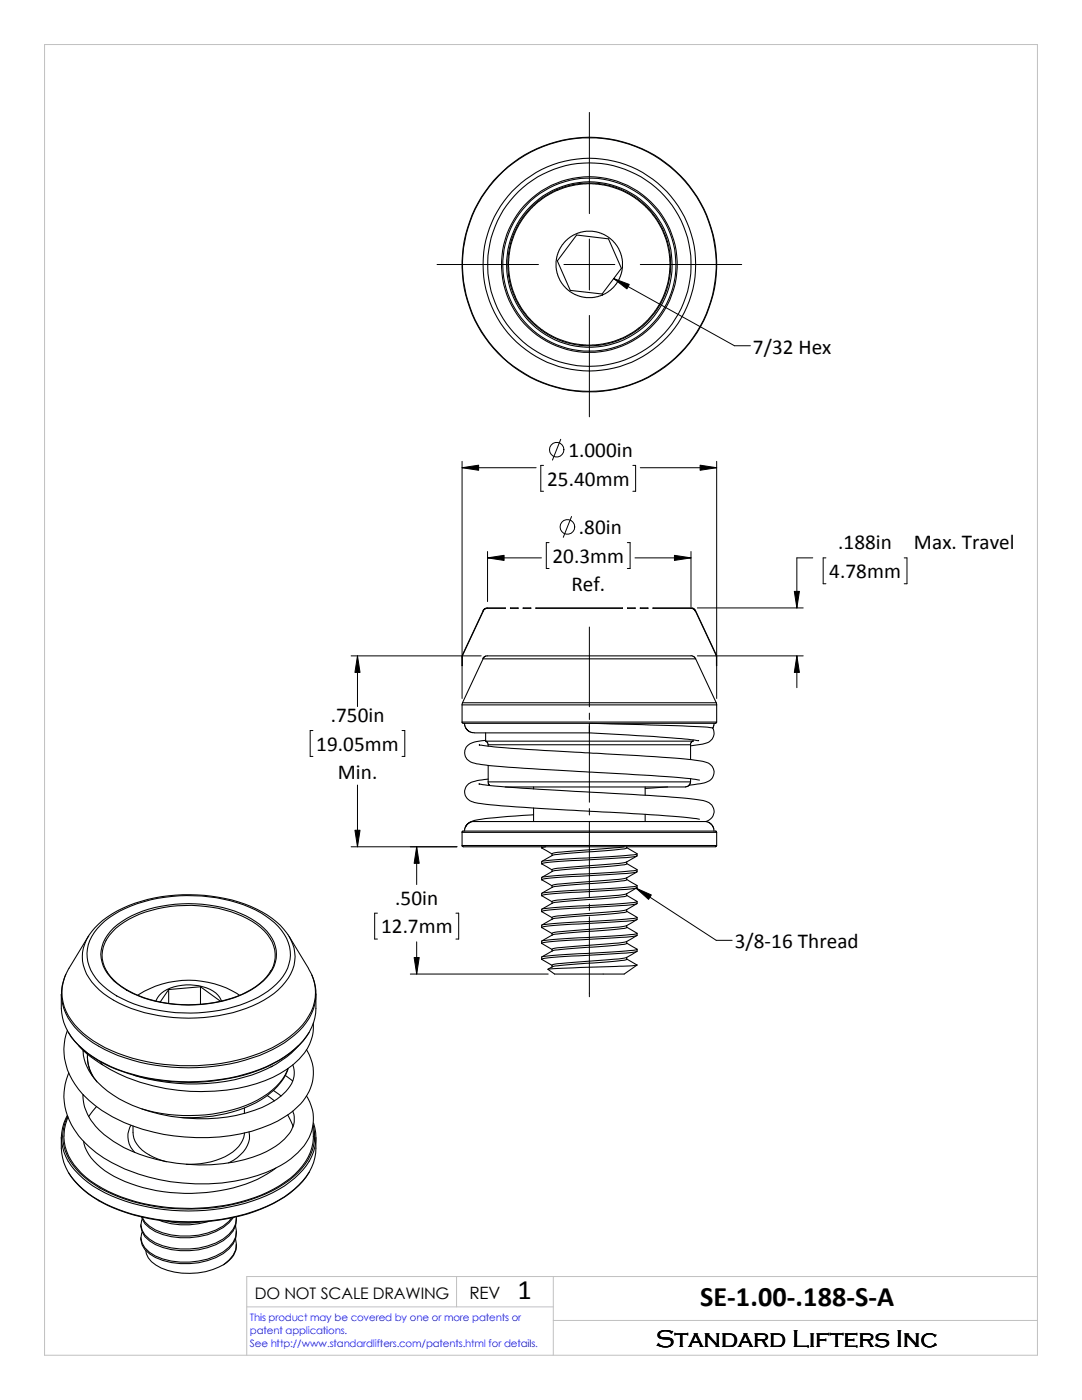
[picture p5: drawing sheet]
<svg xmlns="http://www.w3.org/2000/svg" width="216mm" height="279mm" viewBox="0 0 216 279" stroke-linecap="round" stroke-linejoin="round" font-family="sans-serif">
<path d="M8.9 8.9h198.1v261.6h-198.1zM91.1 254.8v6M110.4 254.8v15.7M207 254.8h-157.8v15.7M49.2 260.8h61.2M110.4 263.5h96.6" fill="none" stroke="#c0c0c0" stroke-width=".2"/>
<g fill="none" stroke="#000" stroke-width=".21">
<path d="M115.1 46.9l6.3 .8 2.6 5.9-3.9 5.1-6.3-.7-2.6-5.9zM120.2 58.8l1.2-.6 1.1-1 .7-.9 .6-1.2 .4-1.7v-1.3l-.2-1.1-.5-1.3-.9-1.4-1.1-.9-2-1-1.3-.3h-1.3l-1.1 .3-1.3 .5-1.3 .9-1 1-1 2-.2 1.3v1.3l.2 1.2 .5 1.2 .7 1.1 .7 .8 1 .7 1.2 .6 1.6 .4h1.3l2-.5M96.4 121.8l.7-.5h3.7l-3.8 .1-.5 .4-4.2 9-.1 2 .1-2.1zM101.9 121.3l1.5 .1zM104.4 121.3l1.5 .1zM106.9 121.3l17.3 .1zM125.2 121.3l1.5 .1zM127.8 121.3l1.5 .1zM137.9 130.9h-40.9l-.6 .5M137.9 130.9l.7 .2 .2 .4M138.8 121.9l-.4-.4-.3-.2h-7.8l7.8 .1 .6 .6M138.8 121.9l4.1 8.8 .1 2.1-.1-2-4.1-8.8"/>
<path d="M138.8 131.5l4.1 8.8M138.8 131.5h-42.4l-4.1 8.8M92.2 144.1l.3 .3h50.2l.3-.3M92.2 140.7h50.8M92.2 144.1h50.8M92.2 140.7v3.4M92.3 140.3l-.1 .4M92.3 140.3h50.6M92.7 144.4l.1 .7 .6 .7 .6 .4h.6M94.6 146.3h23M95.6 156.5h.1a356.8 356.8 0 0 0 24.3 1.7 193.7 193.7 0 0 1 20.6 1.7 2.07 2.07 0 0 1 1.9 1.9 2.07 2.07 0 0 1-1.7 2.2M95.7 148.7a128.5 128.5 0 0 0 14.7 1.2l10.4 .6a209.2 209.2 0 0 1 19.4 1.4 2.25 2.25 0 0 1 2 3.3 4 4 0 0 1-3 1.3l-1.7 .2"/>
<path d="M96.9 147.9l.3 .2 .2 .5M96.9 147.7a5.2 5.2 0 0 0-3.9 1.4 2.12 2.12 0 0 0 1.7 3.2l.4 .1a335.7 335.7 0 0 0 24.3 1.8h.9a232.8 232.8 0 0 1 18.8 1.4l.5 .1M96.9 147.9h41.4M96.9 146.3v1.6M97.4 156l.1 .4 .2 .3M97.4 155.5l-1.7 .2a3.3 3.3 0 0 0-2.7 1.4 2.15 2.15 0 0 0 1.6 3l.4 .1a398.4 398.4 0 0 0 26.6 1.9 200.8 200.8 0 0 1 18 1.4M97.4 148.6h40.4M97.4 156h40.4M97.4 148.6v.3M97.4 152.7v3.3M106.5 157.1v.3M117.6 146.3a282.9 282.9 0 0 1 21.8 1.5"/>
<path d="M128.7 157.1v1.6M133.2 157.1l-4.5 .3M137.8 156l-.3 .7-.7 .4h-36M137.8 148.6v3M137.8 155.4v.6M138.3 147.9l-.4 .2-.1 .5M138.3 147.7v.2M142.2 145.3a2.25 2.25 0 0 1-2 3.2l-2.4 .3M142.5 144.4l-.3 .9a16.7 16.7 0 0 0-4.7-.4l-19.9-.5v1.9M142.9 140.3l.1 .4M143 140.7v3.4M92.2 168.7l.3 .3h50.2l.3-.3"/>
<path d="M92.2 166.1l.1-.2h50.6l.1 .2M92.2 166.1h50.8M92.2 166.1v2.6M92.2 168.7h50.8M92.7 165.9l.1-.6 .3-.7 .5-.4 .6-.2h46.8l.6 .2 .5 .4 .3 .7 .1 .6M106.5 162.6l-6.5 .5a23.6 23.6 0 0 0-6.1 .9l-.6 .5-.3 .5M106.5 161.2v2.8M108.1 172v.4l2.1 1.2M108.1 169v.2M108.1 175.1v.5M108.1 178.3v.4M108.1 178.3l3.4-.4 9.9-.6a26.7 26.7 0 0 0 5.7-.6v.5a37.4 37.4 0 0 1-7.2 .6l-4.3 .3a43.2 43.2 0 0 0-7.5 .6l2.1 1.3"/>
<path d="M108.1 169.2l2.1 1.2M108.9 169l-.7 .2M124.5 169l-13.2 1.1-1.1 .2v.5M125 178.4l-1.6 .3-12.1 .9-1.1 .3v.4M125 175.2l-1.6 .3-12.1 .9-1.1 .3v.4M125 172l-1.6 .3-12.1 1-1.1 .2v.4M125.1 169.2l2 1.1M125.1 172.3l2 1.2M125.1 175.5l2 1.2M125.1 178.7l2 1.2M125.1 178.4v.3a29.9 29.9 0 0 1-6.8 .8l-7 .5a3 3 0 0 0-2.1 .8l-1.1 .6 3.4-.3 12.5-.8 2.4-.2 .7-.2v.4a37.4 37.4 0 0 1-7.2 .7l-4.3 .2a43.2 43.2 0 0 0-7.5 .7M125.1 175.2v.4a29.9 29.9 0 0 1-6.8 .7l-7 .6a3.2 3.2 0 0 0-2.2 .8l-1 .6"/>
<path d="M125.1 172v.4a29.9 29.9 0 0 1-6.8 .7l-7 .6a3 3 0 0 0-2.1 .8l-1.1 .6 3.4-.4 12.5-.7 2.4-.2 .7-.2M125.1 169v.2a29.9 29.9 0 0 1-6.8 .8l-7 .5a3.2 3.2 0 0 0-2.2 .8l-1 .6 3.4-.4 12.5-.7 2.4-.2 .7-.2v.4a37.4 37.4 0 0 1-7.2 .7l-4.3 .2a43.2 43.2 0 0 0-7.5 .6l.1 .1M127.1 170.9l-2.1 1.1M127.1 174l-2.1 1.2M127.1 177.2l-2.1 1.2M127.1 173.6v.4a37.4 37.4 0 0 1-7.2 .6l-4.3 .3a43.2 43.2 0 0 0-7.5 .6l2.1 1.3M128.7 162.5v1.5M143 166.1v2.6M13.1 194.5l-.1 .4a8.6 8.6 0 0 0-.7 3.5M17.6 186.9a15.8 15.8 0 0 1 8.1-6.2 33.8 33.8 0 0 1 25.5 .7 14.3 14.3 0 0 1 6.5 5.5M17.6 186.9a7.7 7.7 0 0 0 1.4 9.9 22.2 22.2 0 0 0 12.7 5.9 33.2 33.2 0 0 0 21-3.1 11.3 11.3 0 0 0 6.1-7.8 7.3 7.3 0 0 0-1.1-4.9M17.6 186.9l-4.5 7.6"/>
<path d="M20.2 184.5a23.8 23.8 0 0 1 14.1-5.6 30.7 30.7 0 0 1 17.7 3.3 11.4 11.4 0 0 1 5.8 6.8 8.1 8.1 0 0 1-3.4 8.1 25.6 25.6 0 0 1-14.9 5 30.9 30.9 0 0 1-16.2-3.3 11.4 11.4 0 0 1-5.8-6.9 7.7 7.7 0 0 1 2.7-7.4zM22.7 185.2a21.6 21.6 0 0 1 13.6-4.8 24.2 24.2 0 0 1 15.5 4.1 7.1 7.1 0 0 1 3.1 7.5 11.1 11.1 0 0 1-6.9 6.6 28.1 28.1 0 0 1-21.7-.4 10.4 10.4 0 0 1-5.9-6.2 6.8 6.8 0 0 1 2.3-6.8zM27.5 198.6a18.6 18.6 0 0 1 20.3 0M31.1 199.8a4.8 4.8 0 0 1 3.7-2.9 9.3 9.3 0 0 1 8.7 1.7l.7 1.2M33.7 197.5l-1.7 2.5M33.7 197.5v2.8M40 196.9l4 2.9M40 196.9l-6.3 .6M40 196.9v3.5M54.1 193.7a13.4 13.4 0 0 1-7.9 5.5 27.7 27.7 0 0 1-20.8-1.6l-.5-.3a10.5 10.5 0 0 1-3.6-3.4M54.1 193.8a6.4 6.4 0 0 0-1.4-8 20.8 20.8 0 0 0-13.2-5 24.4 24.4 0 0 0-15.6 3.9 7.2 7.2 0 0 0-3.3 7.5l.8 1.8M57.7 186.9l3.9 6.4a9.3 9.3 0 0 1-1.2 11.3 24.7 24.7 0 0 1-13.1 7 40.3 40.3 0 0 1-26.3-2.5 15.7 15.7 0 0 1-8.2-8.1 9 9 0 0 1 .3-6.5"/>
<path d="M62.3 194.6l.1 .3a15.1 15.1 0 0 1 .4 8.3 12.9 12.9 0 0 1-6 7.7 36.1 36.1 0 0 1-20.8 5 35.1 35.1 0 0 1-17.5-5 12.9 12.9 0 0 1-6-7.7l-.3-1.9v-2.8a11.4 11.4 0 0 0 5.3 8.8 33.4 33.4 0 0 0 18.5 5.8 36.1 36.1 0 0 0 20.8-5 13.2 13.2 0 0 0 6-7.7l.2-1.9M108.1 181.5v.4M108.1 184.7v.4M108.1 187.8v.5M108.1 191v.4M108.1 181.9l2.1 1.2M109.3 193.4l17.8-.8-2.6 1.8h-13.8zM110.2 189.4v.4M125 181.6l-1.6 .3-12.1 .9-1.1 .2v.5M125.1 181.9l2 1.1M125.1 185l2 1.2M125.1 188.2l2 1.2"/>
<path d="M125.1 191.4l2 1.2M125.1 187.9v.4a29.9 29.9 0 0 1-6.8 .7l-7 .6a3 3 0 0 0-2.1 .8l-1.1 .6 3.4-.4 12.5-.7 2.4-.2 .7-.3v.5a37.4 37.4 0 0 1-7.2 .6l-4.3 .3a43.2 43.2 0 0 0-7.5 .6l2.1 1.3M125.1 184.7v.4a29.9 29.9 0 0 1-6.8 .7l-7 .6a3.2 3.2 0 0 0-2.2 .8l-1 .6M125.1 181.5v.4a29.9 29.9 0 0 1-6.8 .8l-7 .5a3.2 3.2 0 0 0-2.2 .8l-1 .6 3.4-.4 12.5-.7 2.4-.2 .7-.2v.4a37.4 37.4 0 0 1-7.2 .7l-4.3 .2a43.2 43.2 0 0 0-7.5 .6l2.1 1.3M125.1 191.4a29.9 29.9 0 0 1-6.8 .8l-7 .5a2.92 2.92 0 0 0-2 .7M125.1 191.1v.3M127.1 180.3l-2.1 1.3M127.1 183.5l-1 .7a5.5 5.5 0 0 1-3.5 .9l-11.3 .9-1.1 .2v.4M127.1 186.7l-1 .6a5.5 5.5 0 0 1-3.5 1l-11.3 .8-1.1 .3M127.1 189.9l-1 .6a5.5 5.5 0 0 1-3.5 .9l-11.3 .9-1.1 .3v.4M127.1 186.6v.1a37.4 37.4 0 0 1-7.2 .6l-4.3 .3a43.2 43.2 0 0 0-7.5 .6l2.1 1.3M127.1 192.6h.1"/>
<path d="M127.1 186.6v-.3l-.7 .2-2.4 .2-12.5 .7-3.4 .4M13.5 205.6a11.8 11.8 0 0 0 2.2 11.8 25.1 25.1 0 0 0 12.8 8 40 40 0 0 0 23.7-.3 17.1 17.1 0 0 0 8.7-5.9 8.4 8.4 0 0 0 .2-9.7M13.6 206.1a19.9 19.9 0 0 0 10.8 7.7 40.8 40.8 0 0 0 29.4-1.1 18.7 18.7 0 0 0 7.8-6.6M13.7 214.1a12.2 12.2 0 0 0 2.6 13.3 26 26 0 0 0 13.3 7.5 38 38 0 0 0 25.1-1.6 13.8 13.8 0 0 0 7.3-7 8.2 8.2 0 0 0-.9-7.6M15.7 208.7l2.3 2.2 2.4 1.6M16.6 218.4a9.5 9.5 0 0 0 3.2 7.2 27.5 27.5 0 0 0 15.5 6.6 30.5 30.5 0 0 0 18.8-2.9 8.2 8.2 0 0 0 4.6-5.2v-1.2l-.3-1.2M16.6 209.6a10 10 0 0 0 3.8 7.3 28.1 28.1 0 0 0 16.2 6.2 29.6 29.6 0 0 0 17.8-3.2 8.1 8.1 0 0 0 4.3-5.1v-1.3l-.3-1M16.7 209.7l-.1 .1M16.7 218.6l-.1 .1M17.4 210.4a8.1 8.1 0 0 0 1.9 5.5M17.5 210.9h-.1a8.7 8.7 0 0 0 1.1 3.9M18.1 214l-.1 .1"/>
<path d="M53.3 218.7l1.5 1M54.4 212.8a36.3 36.3 0 0 1-23.1 2.9l-4.6-1.1M54.6 217.6l1.5 1.1M56.9 214.6l1.5 1.1M59.6 208.7a18.3 18.3 0 0 1-5.5 4.2M62.5 204.1a9.6 9.6 0 0 1-4 8.4 27 27 0 0 1-15.7 5.3 36 36 0 0 1-22.6-5.5l-.1-.4M12.2 227a11.3 11.3 0 0 0 4.4 10.3 29 29 0 0 0 14.5 6 39.2 39.2 0 0 0 24.5-3.8 15.3 15.3 0 0 0 7-7.5 12.4 12.4 0 0 0 .4-5M12.7 226.7a10.3 10.3 0 0 0 3.6 7.4 28.5 28.5 0 0 0 15.4 6.6 39.1 39.1 0 0 0 23-3.4 15.1 15.1 0 0 0 7.2-7.3 8.1 8.1 0 0 0 .6-3.2M13.4 222.6a9.5 9.5 0 0 0 2.3 11.7 26.1 26.1 0 0 0 13.8 6.6 39.6 39.6 0 0 0 26.1-3.5 14.5 14.5 0 0 0 7-7.5 9.1 9.1 0 0 0 0-5.8M13.5 222.8a9.1 9.1 0 0 0 1.6 10.4 22.9 22.9 0 0 0 11.4 6.6 40.6 40.6 0 0 0 27.7-2.1 16.5 16.5 0 0 0 7.7-7.2 8.6 8.6 0 0 0 .6-6M13.5 222.9l-.1 .5a8.4 8.4 0 0 0-.6 3.3M16.7 227.8a9.8 9.8 0 0 0 5.1 6.4 33.8 33.8 0 0 0 24.8 2.9 22.7 22.7 0 0 0 8.4-4"/>
<path d="M19.3 220.9l-1.6 1.9M26.1 224.6a4.4 4.4 0 0 0 .8 5.4M26.5 224.7a5.3 5.3 0 0 0 3.3 5.8l1.7 .8 1.7 .6M28.3 221.3a32.5 32.5 0 0 0 23.1-1.8 12.5 12.5 0 0 0 6.1-6.3 12.8 12.8 0 0 1-7.5 7.4 30.5 30.5 0 0 1-13.9 2.4M48.8 226.1a5.9 5.9 0 0 1-3.9 4.7 17.1 17.1 0 0 1-7.7 1.6M48.8 221.1v1.1M49.7 225.9a5 5 0 0 1-2.3 5.1l-1.8 1.1M57.4 222.5l1.1 2.4M61.7 234a18.8 18.8 0 0 1-9.5 7.3 40.8 40.8 0 0 1-30.7-.7 18.1 18.1 0 0 1-7.8-6.5M62.4 225l.1 1.8M28.1 244.4v.4M28.1 247v.4"/>
<path d="M28.3 242.9a4.3 4.3 0 0 0 2.7 2.9 14.9 14.9 0 0 0 13.5-.8l1.2-.9 .8-1.1M28.3 242.9a5 5 0 0 0 2.7 2.5 15.1 15.1 0 0 0 13.5-.7l1.2-.9 .5-.8M29.1 249.6a3.8 3.8 0 0 0 2 2.9 14.3 14.3 0 0 0 13.5-.1M31.8 243.5a15.1 15.1 0 0 0 9.8 .3M33.5 243.7a15.1 15.1 0 0 0 6.3 .2M47 247.2a4 4 0 0 1-1.3 4.3l-1.1 .9M47 244.6a4 4 0 0 1-1.3 4.3 13.5 13.5 0 0 1-11.5 2.8 8.6 8.6 0 0 1-5.3-2.7 2.67 2.67 0 0 1-.5-3.1M47.2 242.9a4.1 4.1 0 0 1-1.5 3.4 13.7 13.7 0 0 1-11.5 2.7 8.8 8.8 0 0 1-5.3-2.5 2.67 2.67 0 0 1-.5-3.2M47.2 248.3a4.4 4.4 0 0 1-2.6 4.1M47.2 245.7a4.1 4.1 0 0 1-1.5 3.6 13.7 13.7 0 0 1-11.5 2.7 8.8 8.8 0 0 1-5.3-2.6l-.5-.9-.2-1.1M47.2 243.2a4.1 4.1 0 0 1-1.5 3.5 13.7 13.7 0 0 1-11.5 2.7 8.8 8.8 0 0 1-5.3-2.6l-.5-1-.2-1"/>
<circle cx="117.6" cy="52.8" r="16.1"/>
<circle cx="117.6" cy="52.8" r="16.2"/>
<circle cx="117.6" cy="52.8" r="20.3"/>
<circle cx="117.6" cy="52.8" r="25.3"/>
<circle cx="117.6" cy="52.8" r="17.5"/>
<circle cx="117.6" cy="52.8" r="16.5"/>
<circle cx="117.6" cy="52.8" r="21.2"/>
<circle cx="117.6" cy="52.8" r="17.3"/>
<circle cx="117.6" cy="52.8" r="25.4"/>
</g>
<g fill="none" stroke="#000" stroke-width=".2">
<path d="M117.6 22.4v20.2M87.2 52.8h20.2M112.5 52.8h10.2M117.6 47.7v10.2M122.4 55.6l3.2 1.2-.5 .9zM122.4 55.6l24.2 13.4h3.1M127.8 52.8h20.2M117.6 62.9v20.3M92.2 93.3l3.3-.5v1.1zM92.2 93.3h14.8M92.2 92.1v47.3M108.5 92.9h-.6v5.1h.6"/>
<path d="M111.9 87.7l-1.7 4.1M126.3 92.9h.5v5.1h-.5M127.8 93.3h15.2M139.7 92.8l3.3 .5-3.3 .6zM143 92.1v47.3M97.3 111.3l3.3-.5v1zM97.3 111.3h10.7M97.3 110.1v10M109.6 108.3h-.6v5.2h.6M114 103.1l-1.6 4.1M125.2 108.3h.5v5.2h-.5M126.7 111.3h11.2"/>
<path d="M134.6 110.8l3.3 .5-3.3 .5zM137.9 110.1v11M158.5 118h1l-.5 3.3zM162.2 111.3h-3.2v10M164.8 111.3h-.5v5.2h.5M180.4 111.3h.6v5.2h-.6M70.1 130.9h25.9M71.3 130.9l.5 3.3h-1zM71.3 130.9v10.1M117.6 125.1v16M139.1 130.9h21.2M139.1 121.3h21.2"/>
<path d="M159 130.9l.5 3.3h-1zM159 130.9v6.3M62.4 145.8h-.5v5.2h.5M71.3 156.7v12.3M80.2 145.8h.6v5.2h-.6M117.6 142.3v1.3M117.6 144.9v15.2M70.1 169h21.1M70.8 165.7h1l-.5 3.3zM83.1 169l.6 3.3h-1.1zM83.1 169v7.5M117.6 161.4v1.2"/>
<path d="M117.6 163.9v15.3M126.9 177.2l3.1 1.4-.6 .9zM126.9 177.2l16 10.5h3.2M75.3 182.2h-.5v5.2h.5M81.9 194.4h27.5M82.6 191.1h1.1l-.6 3.3zM83.1 188v6.4M91 182.2h.5v5.2h-.5M117.6 180.4v1.3M117.6 183v15.9"/>
<circle cx="111.1" cy="89.7" r="1.45"/>
<circle cx="113.2" cy="105.2" r="1.47"/>
</g>
<path d="M122.4 55.6l3.2 1.2-.5 .9zM92.2 93.3l3.3-.5v1.1zM139.7 92.8l3.3 .5-3.3 .6zM97.3 111.3l3.3-.5v1zM134.6 110.8l3.3 .5-3.3 .5zM71.3 130.9l.5 3.3h-1zM159 130.9l.5 3.3h-1zM158.5 118h1l-.5 3.3zM70.8 165.7h1l-.5 3.3zM83.1 169l.6 3.3h-1.1zM126.9 177.2l3.1 1.4-.6 .9zM82.6 191.1h1.1l-.6 3.3z" fill="#000"/>
<g font-size="5.6">
<text x="103.3" y="259.2">1</text>
<text x="139.7" y="260.7">SE-1.00-.188-S-A</text>
</g>
<text font-size="4.9" x="130.9" y="268.7">Standard Lifters Inc</text>
<g font-size="4.2">
<text x="150.2" y="70.6">7/32 Hex</text>
<text x="113.4" y="91.2">1.000in</text>
<text x="109.2" y="96.9">25.40mm</text>
<text x="115.5" y="106.6">.80in</text>
<text x="110.2" y="112.3">20.3mm</text>
<text x="167.3" y="109.6">.188in</text>
<text x="182.4" y="109.6">Max. Travel</text>
<text x="114" y="118">Ref.</text>
<text x="165.5" y="115.4">4.78mm</text>
<text x="63.1" y="149.8">19.05mm</text>
<text x="66" y="144.1">.750in</text>
<text x="67.4" y="155.5">Min.</text>
<text x="78.9" y="180.6">.50in</text>
<text x="76" y="186.3">12.7mm</text>
<text x="146.6" y="189.2">3/8-16 Thread</text>
</g>
<text font-size="3.4" x="93.7" y="259.2">REV</text>
<text font-size="3.2" x="50.8" y="259.2">DO NOT SCALE DRAWING</text>
<g font-size="2" fill="#00f">
<text x="49.9" y="263.7">This product may be covered by one or more patents or</text>
<text x="49.9" y="266.2">patent applications.</text>
<text x="49.9" y="268.7">See http://www.standardlifters.com/patents.html for details.</text>
</g>
</svg>
